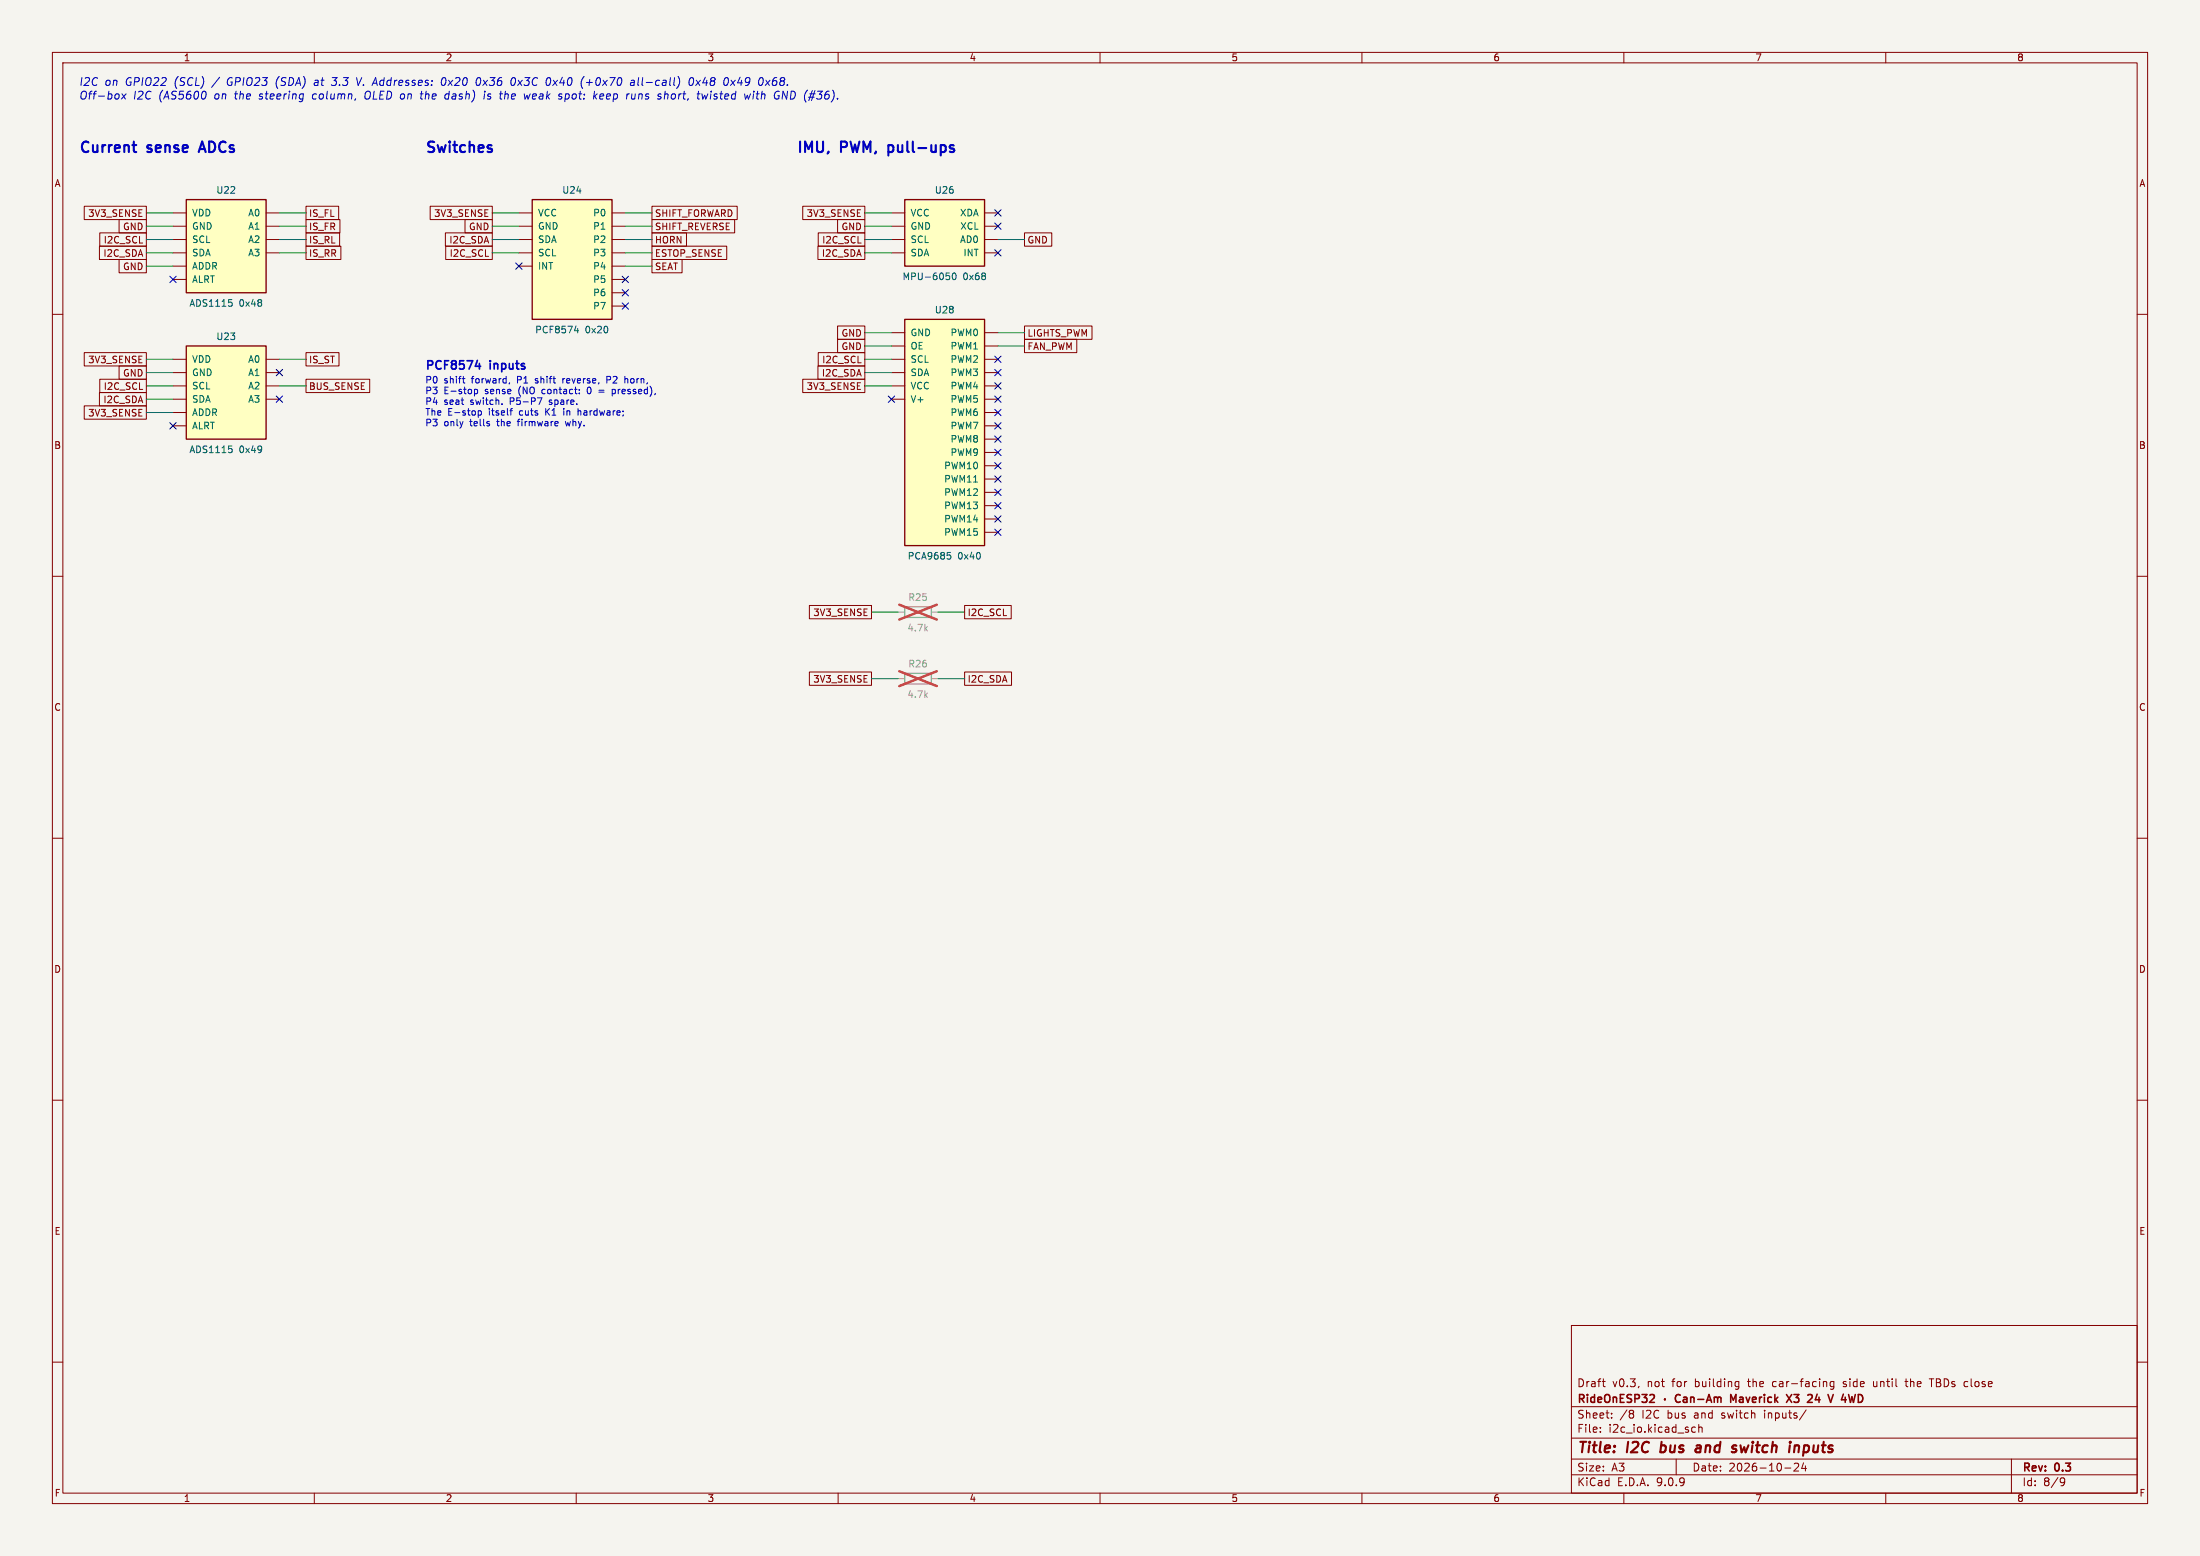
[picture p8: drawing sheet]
<svg xmlns="http://www.w3.org/2000/svg" width="420mm" height="297mm" viewBox="0 0 420 297" stroke-linecap="round" stroke-linejoin="round" font-family="sans-serif">
<path d="M0 0h420v297h-420z" fill="#f5f4ef" stroke="#f5f4ef" stroke-width=".19"/>
<g fill="none" stroke="#840000" stroke-width=".19">
<path d="M10 10h400v277h-400zM12 12h396v273h-396zM60 10v2M110 10v2M160 10v2M210 10v2M260 10v2M310 10v2M360 10v2M10 60h2M408 60h2M10 110h2"/>
<path d="M408 110h2M10 160h2M408 160h2M10 210h2M408 210h2M300 253h108v32h-108zM10 260h2M300 278.5h108M300 274.5h108M300 268.5h108M305.5 273.2v.2M305.5 272.5v.1"/>
<path d="M305.9 263.7h.5M306.2 264.6l.2 .1M307.7 270.5v.2M307.7 269.8v.1M311.6 269.2l.3 .3-.3 .3 .2 .2 .1 .4-.3 .3M312.9 264.6l-.1 .2M320 278.5v3M322.9 273.1l.3 .3 .5-.1M323.7 272.5l-.5-.1-.3 .3M324.3 272.5l.2-.1 .4 .1v.9M324.3 271.9v1.5M331.5 263.7l.4 .1"/>
<path d="M331.9 264.6l-.4 .1M331.9 263.7v1.2l-.1 .2-.4 .1M342.5 279.4l.6-.1 .2 .1 .1 .3-1 1.1h1M344.3 279.2l-.4 1.1h1M344.7 279.8v1M344.8 269.1l-1.3 1.9M348.7 263.8v.9M350.1 263.8l-.4-.1-.3 .3 .1 .6h.6M350.1 263.7v1.2l-.3 .3-.4-.1M351.9 264.6l.1 .1M351.9 263.8v.3M357.7 263.7v.8l.2 .2"/>
<path d="M363.7 263.7h.5M363.9 263.2v1.3l.3 .2M368.3 263.2h.9M368.7 263.2v1.5M384 278.5v6.5M408 260h2M60 285v2M110 285v2M160 285v2M210 285v2M260 285v2M300 281.5h108"/>
<path d="M310 285v2M340.7 280.2h1.2M360 285v2M393.6 282.1l.5 .1a.99 .99 0 0 1-.4 1.4h-.3M394.2 282.7l-.3 .3h-.3"/>
</g>
<path d="M317 277.1l.1 .1M317.2 275.2l-.2 2M323.7 277.1h.9M323.9 276h.7M324.7 276.3l-.9 .2M332.3 275.9l.2 1.3M342.7 276h.7l-.1 1.2" fill="none" stroke="#840000" stroke-width=".4"/>
<g fill="none" stroke="#840000" stroke-width=".3">
<path d="M315.5 266.2l.3 .3v.3l-.9 .9h.9M317.8 267v.2M320.8 266.3a.6 .6 0 0 0-.8 0 .6 .6 0 0 0-.2 .7 .56 .56 0 0 0 .3 .6 .56 .56 0 0 0 .7-.1M321.4 266.8h.6v.9M322 267l-.5 .1a.29 .29 0 0 0-.2 .3 .29 .29 0 0 0 .2 .3l.5-.1M322.8 266.8l.2-.1 .3 .1 .1 .9M322.8 266.7v1M324.1 267.1h1.2M325.8 267.7l.5-1.5 .5 1.5M325.9 267.3h.7M327.3 266.8l.4-.1 .2 .2M327.3 266.7v1"/>
<path d="M327.9 266.9l.2-.2 .4 .1v.9M327.9 266.9v.8M331.4 266.2l-.5 1.1-.5-1.1v1.5M341 266.2l1 1.5M342 266.2l-1 1.5M346.9 266.1l-.4 1.1h1"/>
</g>
<path d="M172.7 128.5h5.1v2.1h-5.1z" fill="none" stroke="#9c9b98" stroke-width=".25"/>
<path d="M171.4 129.5h1.3M177.8 129.5h1.3" fill="none" stroke="#9c9b98" stroke-width=".19"/>
<path d="M171.7 128.1l7.1 2.9M178.8 128.1l-7.1 2.9" fill="none" stroke="#e12e31" stroke-width=".46"/>
<path d="M35.6 66h15.2v17.8h-15.2z" fill="#ffffc2"/>
<path d="M35.6 66h15.2v17.8h-15.2z" fill="none" stroke="#840000" stroke-width=".25"/>
<path d="M33 68.6h2.6M33 71.1h2.6M33 73.7h2.6M33 76.2h2.6M33 78.7h2.6M50.8 68.6h2.5M50.8 71.1h2.5M50.8 73.7h2.5M50.8 76.2h2.5M33 81.3h2.6" fill="none" stroke="#840000" stroke-width=".19"/>
<path d="M43.7 85.1h.6M44.1 85.6l.2 .3v.3l-.2 .2" fill="none" stroke="#006464" stroke-width=".19"/>
<path d="M35.6 38.1h15.2v17.8h-15.2z" fill="#ffffc2"/>
<path d="M35.6 38.1h15.2v17.8h-15.2z" fill="none" stroke="#840000" stroke-width=".25"/>
<path d="M33 40.6h2.6M33 43.2h2.6M33 45.7h2.6M33 48.3h2.6M33 50.8h2.6M33 53.3h2.6M50.8 40.6h2.5M50.8 43.2h2.5M50.8 45.7h2.5M50.8 48.3h2.5" fill="none" stroke="#840000" stroke-width=".19"/>
<path d="M43.7 57.2h.6M44.1 57.7l.2 .2v.3l-.2 .3" fill="none" stroke="#006464" stroke-width=".19"/>
<path d="M172.7 38.1h15.3v12.7h-15.3z" fill="#ffffc2"/>
<path d="M172.7 38.1h15.3v12.7h-15.3z" fill="none" stroke="#840000" stroke-width=".25"/>
<path d="M170.2 40.6h2.5M170.2 43.2h2.5M170.2 45.7h2.5M170.2 48.3h2.5M188 40.6h2.5M188 43.2h2.5M188 45.7h2.5M188 48.3h2.5" fill="none" stroke="#840000" stroke-width=".19"/>
<path d="M180.6 52.1h.6M181.2 52.7l.1 .1-.1 .5M181.9 52.2l.2-.1a.68 .68 0 0 1 .4 .6 .68 .68 0 0 1-.4 .7l-.3-.5z" fill="none" stroke="#006464" stroke-width=".19"/>
<path d="M172.7 61h15.3v43.1h-15.3z" fill="#ffffc2"/>
<path d="M172.7 61h15.3v43.1h-15.3z" fill="none" stroke="#840000" stroke-width=".25"/>
<g fill="none" stroke="#840000" stroke-width=".19">
<path d="M170.2 63.5h2.5M170.2 66h2.5M170.2 68.6h2.5M170.2 71.1h2.5M170.2 73.7h2.5M170.2 76.2h2.5M188 63.5h2.5M188 66h2.5M188 68.6h2.5M188 71.1h2.5M188 73.7h2.5M188 76.2h2.5"/>
<path d="M188 78.7h2.5M188 81.3h2.5M188 83.8h2.5M188 86.4h2.5M188 88.9h2.5M188 91.4h2.5M188 94h2.5M188 96.5h2.5M188 99.1h2.5M188 101.6h2.5"/>
</g>
<path d="M180.9 105.4h.6M181.3 105.9l.2 .3v.3l-.2 .2" fill="none" stroke="#006464" stroke-width=".19"/>
<path d="M172.7 115.8h5.1v2.1h-5.1z" fill="none" stroke="#9c9b98" stroke-width=".25"/>
<path d="M171.4 116.8h1.3M177.8 116.8h1.3" fill="none" stroke="#9c9b98" stroke-width=".19"/>
<path d="M171.7 115.4l7.1 2.9M178.8 115.4l-7.1 2.9" fill="none" stroke="#e12e31" stroke-width=".46"/>
<path d="M101.6 38.1h15.2v22.9h-15.2z" fill="#ffffc2"/>
<path d="M101.6 38.1h15.2v22.9h-15.2z" fill="none" stroke="#840000" stroke-width=".25"/>
<g fill="none" stroke="#840000" stroke-width=".19">
<path d="M16.1 39.4h11.8v2.5h-11.8zM58.4 39.4h6.3v2.5h-6.3zM82.1 39.4h11.9v2.5h-11.9zM124.5 39.4h16.2v2.5h-16.2zM153.2 39.4h11.9v2.5h-11.9zM19 47h8.9v2.5h-8.9zM19 44.4h8.9v2.6h-8.9zM22.7 49.5h5.2v2.6h-5.2zM22.7 41.9h5.2v2.6h-5.2zM58.4 41.9h6.5v2.6h-6.5zM58.4 44.4h6.4v2.6h-6.4zM58.4 47h6.7v2.5h-6.7z"/>
<path d="M85 44.4h9v2.6h-9zM85.1 47h8.9v2.5h-8.9zM88.8 41.9h5.2v2.6h-5.2zM99.1 40.6h2.5M99.1 43.2h2.5M99.1 45.7h2.5M99.1 48.3h2.5M99.1 50.8h2.5M116.8 40.6h2.6M116.8 43.2h2.6M116.8 45.7h2.6M116.8 48.3h2.6"/>
<path d="M116.8 50.8h2.6M116.8 53.3h2.6M116.8 55.9h2.6M116.8 58.4h2.6M124.5 41.9h15.7v2.6h-15.7zM124.5 44.4h6.6v2.6h-6.6zM124.5 47h14.2v2.5h-14.2zM124.5 49.5h5.7v2.6h-5.7zM156.1 47h9v2.5h-9zM156.2 44.4h8.9v2.6h-8.9zM159.9 41.9h5.2v2.6h-5.2zM195.6 44.4h5.2v2.6h-5.2z"/>
<path d="M16.1 67.3h11.8v2.6h-11.8zM16.1 77.5h11.8v2.5h-11.8zM19 74.9h8.9v2.6h-8.9zM19 72.4h8.9v2.5h-8.9zM22.7 69.8h5.2v2.6h-5.2zM58.4 72.4h12.2v2.5h-12.2zM58.4 67.3h6.3v2.6h-6.3zM153.2 72.4h11.9v2.5h-11.9zM156.1 69.8h9v2.6h-9zM156.2 67.3h8.9v2.6h-8.9zM159.9 64.8h5.2v2.5h-5.2zM159.9 62.2h5.2v2.6h-5.2z"/>
<path d="M195.6 64.8h10v2.5h-10zM195.6 62.2h12.9v2.6h-12.9zM154.5 115.6h11.9v2.5h-11.9zM184.1 115.6h8.9v2.5h-8.9zM154.5 128.3h11.9v2.5h-11.9zM184.1 128.3h9v2.5h-9z"/>
</g>
<path d="M109.7 63.1h.8M110.3 62.7v.8" fill="none" stroke="#006464" stroke-width=".19"/>
<g fill="none" stroke="#009600" stroke-width=".19">
<path d="M27.9 40.6h5.1M27.9 48.3h5.1M27.9 45.7h5.1M27.9 43.2h5.1M27.9 50.8h5.1M53.3 40.6h5.1M53.3 48.3h5.1M53.3 45.7h5.1M53.3 43.2h5.1M94 40.6h5.1M94 48.3h5.1M94 45.7h5.1"/>
<path d="M94 43.2h5.1M119.4 40.6h5.1M119.4 48.3h5.1M119.4 45.7h5.1M119.4 43.2h5.1M119.4 50.8h5.1M165.1 40.6h5.1M165.1 48.3h5.1M165.1 45.7h5.1M165.1 43.2h5.1M190.5 45.7h5.1M27.9 68.6h5.1"/>
<path d="M27.9 71.1h5.1M27.9 73.7h5.1M27.9 78.7h5.1M27.9 76.2h5.1M53.3 68.6h5.1M53.3 73.7h5.1M165.1 63.5h5.1M165.1 66h5.1M165.1 68.6h5.1M165.1 71.1h5.1M165.1 73.7h5.1M190.5 63.5h5.1"/>
<path d="M190.5 66h5.1M166.4 116.8h5M179.1 116.8h5M166.4 129.5h5M179.1 129.5h5"/>
</g>
<g fill="none" stroke="#000084" stroke-width=".19">
<path d="M32.4 52.7l1.2 1.2M33.6 52.7l-1.2 1.2M98.5 50.2l1.2 1.2M99.7 50.2l-1.2 1.2M118.8 57.8l1.2 1.2M118.8 55.3l1.2 1.2M118.8 52.7l1.2 1.2M120 57.8l-1.2 1.2M120 55.3l-1.2 1.2M120 52.7l-1.2 1.2M189.9 47.7l1.2 1.2M189.9 42.6l1.2 1.2"/>
<path d="M189.9 40l1.2 1.2M191.1 47.7l-1.2 1.2M191.1 42.6l-1.2 1.2M191.1 40l-1.2 1.2M52.7 75.6l1.2 1.2M52.7 70.5l1.2 1.2M53.9 75.6l-1.2 1.2M53.9 70.5l-1.2 1.2M169.6 75.6l1.2 1.2M170.8 75.6l-1.2 1.2M189.9 68l1.2 1.2M189.9 75.6l1.2 1.2"/>
<path d="M189.9 70.5l1.2 1.2M189.9 73.1l1.2 1.2M189.9 78.1l1.2 1.2M191.1 68l-1.2 1.2M191.1 75.6l-1.2 1.2M191.1 70.5l-1.2 1.2M191.1 73.1l-1.2 1.2M191.1 78.1l-1.2 1.2M32.4 80.7l1.2 1.2M33.6 80.7l-1.2 1.2M189.9 90.8l1.2 1.2M189.9 80.7l1.2 1.2"/>
<path d="M189.9 83.2l1.2 1.2M189.9 85.8l1.2 1.2M189.9 88.3l1.2 1.2M189.9 93.4l1.2 1.2M189.9 95.9l1.2 1.2M189.9 98.5l1.2 1.2M191.1 90.8l-1.2 1.2M191.1 80.7l-1.2 1.2M191.1 83.2l-1.2 1.2M191.1 85.8l-1.2 1.2M191.1 88.3l-1.2 1.2M191.1 93.4l-1.2 1.2"/>
<path d="M191.1 95.9l-1.2 1.2M191.1 98.5l-1.2 1.2M189.9 101l1.2 1.2M191.1 101l-1.2 1.2"/>
</g>
<path d="M82.5 69l-.2-.2h-.6v1.6M84.2 69l-.1-.1a.58 .58 0 0 0-.7 .2M85.7 68.8h-.8v1.6M86.3 69l.2-.2 .5 .2M88.5 68.8h-.7l-.1 .8M89.2 68.8h1l-.7 1.6M91.1 68.8l-.3 1.1h.9M91.5 69.4v1M93.6 68.8v.2M98.7 68.8v1.4" fill="none" stroke="#0000c2" stroke-width=".32"/>
<g fill="none" stroke="#0000c2" stroke-width=".4">
<path d="M16.9 27.2a.69 .69 0 0 0-1.1 .1M25.3 27.7h.7M25.5 27v1.7M25.8 29h.2M37.9 29l.7-2 .7 2M38.1 28.5h1M40.9 27.3l-.5-.3h-.5v2M43.1 27.2a.69 .69 0 0 0-1.1 .1M82.9 27.1l-.8-.1-.3 .2M85.8 27v.2M86.8 27v1.7M89.6 27v2"/>
<path d="M152.7 27v2M153.7 29v-2l.7 1.5 .6-1.5v2M156 27v1.6M157.1 27v1.6M161.6 27.2l-.3-.2h-.8v2M162.4 27l.4 2M164.1 27l-.5 2M164.8 29v-2l.7 1.5 .7-1.5v2M169.6 27.7v2M169.6 28.9l.2 .1M169.8 27.7l-.2 .1M173.2 27v1.7"/>
<path d="M174.3 27v1.7M182.1 28.5v.4"/>
</g>
<g fill="none" stroke="#0000c2" stroke-width=".19">
<path d="M23.3 17.9l.6 1M24.1 17.9l-.9 1M39.3 17.7l-.1 .9M60.1 15.8l-.1 .3 .2 .2M63.3 16.2l.6 .1M63.4 14.8h1M68.1 14.8l.3 1.5 .7-1.5M70 17.5a.93 .93 0 0 0-.1 1.4M80.2 17.9h.6M80.5 17.4l-.2 1.3 .4 .2M85 14.9l-.1-.1a.89 .89 0 0 0-.4 1.5l.5-.3M85.6 17.9l-.5 .2-.2 .5 .3 .3 .4-.1"/>
<path d="M91.1 15l.4-.2a.89 .89 0 0 1-.3 1.5l-.2-.1-.1-.5zM92.5 17.9l-.1 1M92.6 17.4l-.1 .2M93 18.8l.2 .1M96.5 17.4l-.2 1.5M97.7 15.1l.4-.3a.89 .89 0 0 1-.3 1.5l-.1-.1M101.2 17.9l-.4 1-.2-.7-.4 .7M104.7 14.8h.2a.97 .97 0 0 1-.1 1.4M108 17.9l-.2 1.5M111.5 14.6l-.2 .3M111.9 15.7h1.2M113.5 18.3l.4 .6"/>
<path d="M114 17.9l-.6 .6M114.6 18l-.1 .7 .2 .2M115.2 18.3l-.7 .1M120.5 15.4h.6l-.1 .9M120.6 17.9v.9h.5M121.1 15.7l-.7 .1-.1 .3 .2 .2 .5-.1M121.9 14.8l-.1 1.3 .1 .2M127 17.4l-.2 1.5M127.4 17.9l-.5 .2M131.8 15l.3-.2a.89 .89 0 0 1-.3 1.5l-.2-.1-.1-.5zM132.9 15.3l.7 1M133.1 17.9h.5"/>
<path d="M133.7 15.3l-.9 1M134 17.9l.2 1 .3-.7 .2 .7 .4-1M139.6 15.3l.6 1M140.4 15.3l-1 1M143.3 17.9l-.4 1M143.9 17.9l-.2 1M143.9 17.4v.2M146.2 15.3l.7 1M147 15.3l-.9 1M149.3 18.9l.2-1.5 .7 1.5M88.3 72.3h.5M88.5 73.1h.3"/>
<path d="M90.6 74.3v1.3M91.1 74.4l.1 .2-.1 .4-.2 .2-.3-.1M91.3 78.4v1.3M91.3 78.5l.4-.1 .2 .2-.1 .6h-.5M95.8 77.1v.1M97.3 73.1l-.1 .2M97.3 78.4h.5M102.6 75.9h.9l-.6 1.3M107.4 72.3v.8M107.6 78.4v.8M107.7 72.3l-.3 .2M110.3 78v1.2"/>
<path d="M110.5 78.4h.2M110.6 75v.2M110.6 74.4v.1M112.1 74.4l.2 .7M114.3 74.5h1M114.3 74.9h1M115.9 72.5h.4M116.3 71.8h-.4v1.3M116.9 74.3v1.3M116.9 74.4l.3-.1 .2 .1M117.4 75l-.2 .2-.3-.1M119.4 72.3h.3l.1 .1"/>
<path d="M107.9 80.4l.3 .9"/>
</g>
<g font-size="2.8" fill="#0000c2">
<text x="15" y="30.2">Current</text>
<text x="28.3" y="30.2">sense</text>
<text x="39.1" y="30.2">ADCs</text>
<text x="81.1" y="30.2">Switches</text>
<text x="152" y="30.2">IMU,</text>
<text x="160.6" y="30.2">PWM,</text>
<text x="170.5" y="30.2">pull-ups</text>
</g>
<g font-size="2.8" fill="#840000">
<text x="301" y="277.9">Title:</text>
<text x="310.6" y="277.9">I2C</text>
<text x="317.8" y="277.9">bus</text>
<text x="325.4" y="277.9">and</text>
<text x="333.1" y="277.9">switch</text>
<text x="344.8" y="277.9">inputs</text>
</g>
<g font-size="2.2" fill="#0000c2">
<text x="81.1" y="71.4">PCF8574</text>
<text x="93.6" y="71.4">inputs</text>
</g>
<g font-size="2.1" fill="#0000c2">
<text x="15" y="16.7">I2C</text>
<text x="19.9" y="16.7">on</text>
<text x="24" y="16.7">GPIO22</text>
<text x="33.4" y="16.7">(SCL)</text>
<text x="40.8" y="16.7">/</text>
<text x="43.7" y="16.7">GPIO23</text>
<text x="53.2" y="16.7">(SDA)</text>
<text x="60.7" y="16.7">at</text>
<text x="64.2" y="16.7">3.3</text>
<text x="69.1" y="16.7">V. Addresses:</text>
<text x="85.5" y="16.7">0x20</text>
<text x="92.3" y="16.7">0x36</text>
<text x="99.1" y="16.7">0x3C</text>
<text x="106" y="16.7">0x40</text>
<text x="112.8" y="16.7">(+0x70</text>
<text x="122.4" y="16.7">all-call)</text>
<text x="133.7" y="16.7">0x48</text>
<text x="140.5" y="16.7">0x49</text>
<text x="147.3" y="16.7">0x68.</text>
<text x="15" y="19.3">Off-box</text>
<text x="25.4" y="19.3">I2C</text>
<text x="30.3" y="19.3">(AS5600</text>
<text x="41" y="19.3">on</text>
<text x="45.1" y="19.3">the</text>
<text x="49.9" y="19.3">steering</text>
<text x="60.2" y="19.3">column,</text>
<text x="70.3" y="19.3">OLED on</text>
<text x="81.3" y="19.3">the</text>
<text x="86.1" y="19.3">dash)</text>
<text x="93.7" y="19.3">is</text>
<text x="96.9" y="19.3">the</text>
<text x="101.7" y="19.3">weak</text>
<text x="108.4" y="19.3">spot:</text>
<text x="115.2" y="19.3">keep</text>
<text x="121.7" y="19.3">runs</text>
<text x="127.8" y="19.3">short,</text>
<text x="135.5" y="19.3">twisted</text>
<text x="144.7" y="19.3">with</text>
<text x="150.5" y="19.3">GND (#36).</text>
</g>
<g font-size="2.1" fill="#840000">
<text x="301" y="268.2">RideOnESP32</text>
<text x="301" y="265">Draft</text>
<text x="307.8" y="265">v0.3,</text>
<text x="314.5" y="265">not</text>
<text x="319.4" y="265">for</text>
<text x="323.8" y="265">building</text>
<text x="331.6" y="268.2">Maverick</text>
<text x="334.1" y="265">the</text>
<text x="338.9" y="265">car-facing</text>
<text x="343" y="268.2">X3</text>
<text x="347.6" y="268.2">24</text>
<text x="352.2" y="268.2">V</text>
<text x="352.6" y="265">side</text>
<text x="355.3" y="268.2">4WD</text>
<text x="358.5" y="265">until</text>
<text x="364.8" y="265">the</text>
<text x="369.6" y="265">TBDs close</text>
<text x="301" y="273.7">File:</text>
<text x="301" y="271">Sheet:</text>
<text x="307.1" y="273.7">i2c_io.kicad_sch</text>
<text x="309.2" y="271">/8</text>
<text x="313.5" y="271">I2C</text>
<text x="318.5" y="271">bus</text>
<text x="323.7" y="271">and</text>
<text x="329.1" y="271">switch</text>
<text x="337.4" y="271">inputs/</text>
<text x="301" y="281.1">Size:</text>
<text x="307.6" y="281.1">A3</text>
<text x="323" y="281.1">Date:</text>
<text x="330" y="281.1">2026-10-24</text>
<text x="386" y="281.3">Rev:</text>
<text x="392.4" y="281.3">0.3</text>
<text x="301" y="283.9">KiCad</text>
<text x="308.7" y="283.9">E.D.A.</text>
<text x="316.3" y="283.9">9.0.9</text>
<text x="386" y="283.9">Id:</text>
<text x="390.1" y="283.9">8/9</text>
</g>
<g font-size="1.8" fill="#840000">
<text x="35" y="11.9">1</text>
<text x="85" y="11.9">2</text>
<text x="135" y="11.9">3</text>
<text x="185" y="11.9">4</text>
<text x="235" y="11.9">5</text>
<text x="285" y="11.9">6</text>
<text x="335" y="11.9">7</text>
<text x="385" y="11.9">8</text>
<text x="10.3" y="35.9">A</text>
<text x="408.3" y="35.9">A</text>
<text x="16.7" y="41.6">3V3_SENSE</text>
<text x="58.9" y="41.6">IS_FL</text>
<text x="82.8" y="41.6">3V3_SENSE</text>
<text x="124.9" y="41.6">SHIFT_FORWARD</text>
<text x="153.9" y="41.6">3V3_SENSE</text>
<text x="19.7" y="46.7">I2C_SCL</text>
<text x="23.4" y="44.1">GND</text>
<text x="58.9" y="44.1">IS_FR</text>
<text x="58.9" y="46.7">IS_RL</text>
<text x="85.7" y="46.7">I2C_SDA</text>
<text x="89.4" y="44.1">GND</text>
<text x="124.9" y="44.1">SHIFT_REVERSE</text>
<text x="124.9" y="46.7">HORN</text>
<text x="156.9" y="46.7">I2C_SCL</text>
<text x="160.5" y="44.1">GND</text>
<text x="196.1" y="46.7">GND</text>
<text x="19.6" y="49.2">I2C_SDA</text>
<text x="23.4" y="51.8">GND</text>
<text x="58.9" y="49.2">IS_RR</text>
<text x="85.7" y="49.2">I2C_SCL</text>
<text x="124.9" y="49.2">ESTOP_SENSE</text>
<text x="124.9" y="51.8">SEAT</text>
<text x="156.8" y="49.2">I2C_SDA</text>
<text x="160.5" y="64.5">GND</text>
<text x="196.1" y="64.5">LIGHTS_PWM</text>
<text x="16.7" y="69.5">3V3_SENSE</text>
<text x="58.9" y="69.5">IS_ST</text>
<text x="156.9" y="69.5">I2C_SCL</text>
<text x="160.5" y="67">GND</text>
<text x="196.1" y="67">FAN_PWM</text>
<text x="19.6" y="77.2">I2C_SDA</text>
<text x="19.7" y="74.6">I2C_SCL</text>
<text x="23.4" y="72.1">GND</text>
<text x="58.9" y="74.6">BUS_SENSE</text>
<text x="153.9" y="74.6">3V3_SENSE</text>
<text x="156.8" y="72.1">I2C_SDA</text>
<text x="16.7" y="79.7">3V3_SENSE</text>
<text x="10.3" y="85.9">B</text>
<text x="408.2" y="85.9">B</text>
<text x="155.2" y="117.8">3V3_SENSE</text>
<text x="184.6" y="117.8">I2C_SCL</text>
<text x="155.2" y="130.5">3V3_SENSE</text>
<text x="184.6" y="130.5">I2C_SDA</text>
<text x="10.3" y="135.9">C</text>
<text x="408.2" y="135.9">C</text>
<text x="10.3" y="185.9">D</text>
<text x="408.2" y="185.9">D</text>
<text x="10.3" y="235.9">E</text>
<text x="408.3" y="235.9">E</text>
<text x="10.3" y="285.9">F</text>
<text x="35" y="286.9">1</text>
<text x="85" y="286.9">2</text>
<text x="135" y="286.9">3</text>
<text x="185" y="286.9">4</text>
<text x="235" y="286.9">5</text>
<text x="285" y="286.9">6</text>
<text x="335" y="286.9">7</text>
<text x="385" y="286.9">8</text>
<text x="408.3" y="285.9">F</text>
</g>
<g font-size="1.8" fill="#006464">
<text x="36.6" y="41.5">VDD</text>
<text x="41.2" y="37.2">U22</text>
<text x="47.3" y="41.5">A0</text>
<text x="102.6" y="41.5">VCC</text>
<text x="107.2" y="37.2">U24</text>
<text x="113.1" y="41.5">P0</text>
<text x="173.7" y="41.5">VCC</text>
<text x="178.4" y="37.2">U26</text>
<text x="183.2" y="41.5">XDA</text>
<text x="36.6" y="44">GND</text>
<text x="36.6" y="46.6">SCL</text>
<text x="47.3" y="44">A1</text>
<text x="47.3" y="46.6">A2</text>
<text x="102.6" y="44">GND</text>
<text x="102.6" y="46.6">SDA</text>
<text x="113.1" y="44">P1</text>
<text x="113.1" y="46.6">P2</text>
<text x="173.7" y="44">GND</text>
<text x="173.7" y="46.6">SCL</text>
<text x="183.2" y="46.6">AD0</text>
<text x="183.2" y="44">XCL</text>
<text x="36.6" y="49.1">SDA</text>
<text x="36.6" y="51.7">ADDR</text>
<text x="47.3" y="49.1">A3</text>
<text x="102.6" y="49.1">SCL</text>
<text x="102.6" y="51.7">INT</text>
<text x="113.1" y="49.1">P3</text>
<text x="113.1" y="51.7">P4</text>
<text x="172.2" y="53.7">MPU-6050</text>
<text x="173.7" y="49.1">SDA</text>
<text x="183.8" y="53.7">0x68</text>
<text x="183.8" y="49.1">INT</text>
<text x="36.1" y="58.7">ADS1115</text>
<text x="36.6" y="54.2">ALRT</text>
<text x="45.6" y="58.7">0x48</text>
<text x="113.1" y="54.2">P5</text>
<text x="113.1" y="56.7">P6</text>
<text x="113.1" y="59.3">P7</text>
<text x="41.2" y="65.1">U23</text>
<text x="102.1" y="63.8">PCF8574</text>
<text x="111.7" y="63.8">0x20</text>
<text x="173.7" y="64.4">GND</text>
<text x="178.4" y="60">U28</text>
<text x="181.4" y="64.4">PWM0</text>
<text x="36.6" y="69.4">VDD</text>
<text x="36.6" y="72">GND</text>
<text x="47.3" y="69.4">A0</text>
<text x="47.3" y="72">A1</text>
<text x="173.7" y="66.9">OE</text>
<text x="173.7" y="69.4">SCL</text>
<text x="173.7" y="72">SDA</text>
<text x="181.4" y="66.9">PWM1</text>
<text x="181.4" y="69.4">PWM2</text>
<text x="181.4" y="72">PWM3</text>
<text x="36.6" y="74.5">SCL</text>
<text x="36.6" y="77.1">SDA</text>
<text x="47.3" y="74.5">A2</text>
<text x="47.3" y="77.1">A3</text>
<text x="173.7" y="74.5">VCC</text>
<text x="173.7" y="77.1">V+</text>
<text x="181.4" y="74.5">PWM4</text>
<text x="181.4" y="77.1">PWM5</text>
<text x="36.6" y="79.6">ADDR</text>
<text x="36.6" y="82.1">ALRT</text>
<text x="181.4" y="79.6">PWM6</text>
<text x="181.4" y="82.1">PWM7</text>
<text x="36.1" y="86.7">ADS1115</text>
<text x="45.6" y="86.7">0x49</text>
<text x="180.1" y="89.8">PWM10</text>
<text x="181.4" y="84.7">PWM8</text>
<text x="181.4" y="87.2">PWM9</text>
<text x="180.1" y="92.3">PWM11</text>
<text x="180.1" y="94.8">PWM12</text>
<text x="180.1" y="97.4">PWM13</text>
<text x="180.1" y="99.9">PWM14</text>
<text x="173.2" y="107">PCA9685</text>
<text x="180.1" y="102.5">PWM15</text>
<text x="182.8" y="107">0x40</text>
</g>
<g font-size="1.8" fill="#0000c2">
<text x="81.1" y="73.5">P0</text>
<text x="81.1" y="75.6">P3</text>
<text x="81.1" y="77.6">P4</text>
<text x="84.8" y="73.5">shift</text>
<text x="84.8" y="75.6">E-stop</text>
<text x="84.8" y="77.6">seat</text>
<text x="89.9" y="77.6">switch.</text>
<text x="90.2" y="73.5">forward,</text>
<text x="92.7" y="75.6">sense</text>
<text x="97.6" y="77.6">P5-P7</text>
<text x="99" y="73.5">P1</text>
<text x="99.2" y="75.6">(NO</text>
<text x="102.7" y="73.5">shift</text>
<text x="103.9" y="75.6">contact:</text>
<text x="105.3" y="77.6">spare.</text>
<text x="108.1" y="73.5">reverse,</text>
<text x="112.8" y="75.6">0</text>
<text x="116.7" y="73.5">P2</text>
<text x="117.9" y="75.6">pressed),</text>
<text x="120.3" y="73.5">horn,</text>
<text x="81.1" y="79.7">The</text>
<text x="81.1" y="81.7">P3</text>
<text x="84.8" y="81.7">only</text>
<text x="85.5" y="79.7">E-stop</text>
<text x="89.9" y="81.7">tells</text>
<text x="93.4" y="79.7">itself</text>
<text x="95.2" y="81.7">the</text>
<text x="99.3" y="81.7">firmware</text>
<text x="99.4" y="79.7">cuts</text>
<text x="104.6" y="79.7">K1</text>
<text x="108.2" y="79.7">in</text>
<text x="108.7" y="81.7">why.</text>
<text x="111.2" y="79.7">hardware;</text>
</g>
<g font-size="1.8" fill="#939391">
<text x="173.3" y="114.9">R25</text>
<text x="173.1" y="120.7">4.7k</text>
<text x="173.3" y="127.6">R26</text>
<text x="173.1" y="133.4">4.7k</text>
</g>
</svg>
